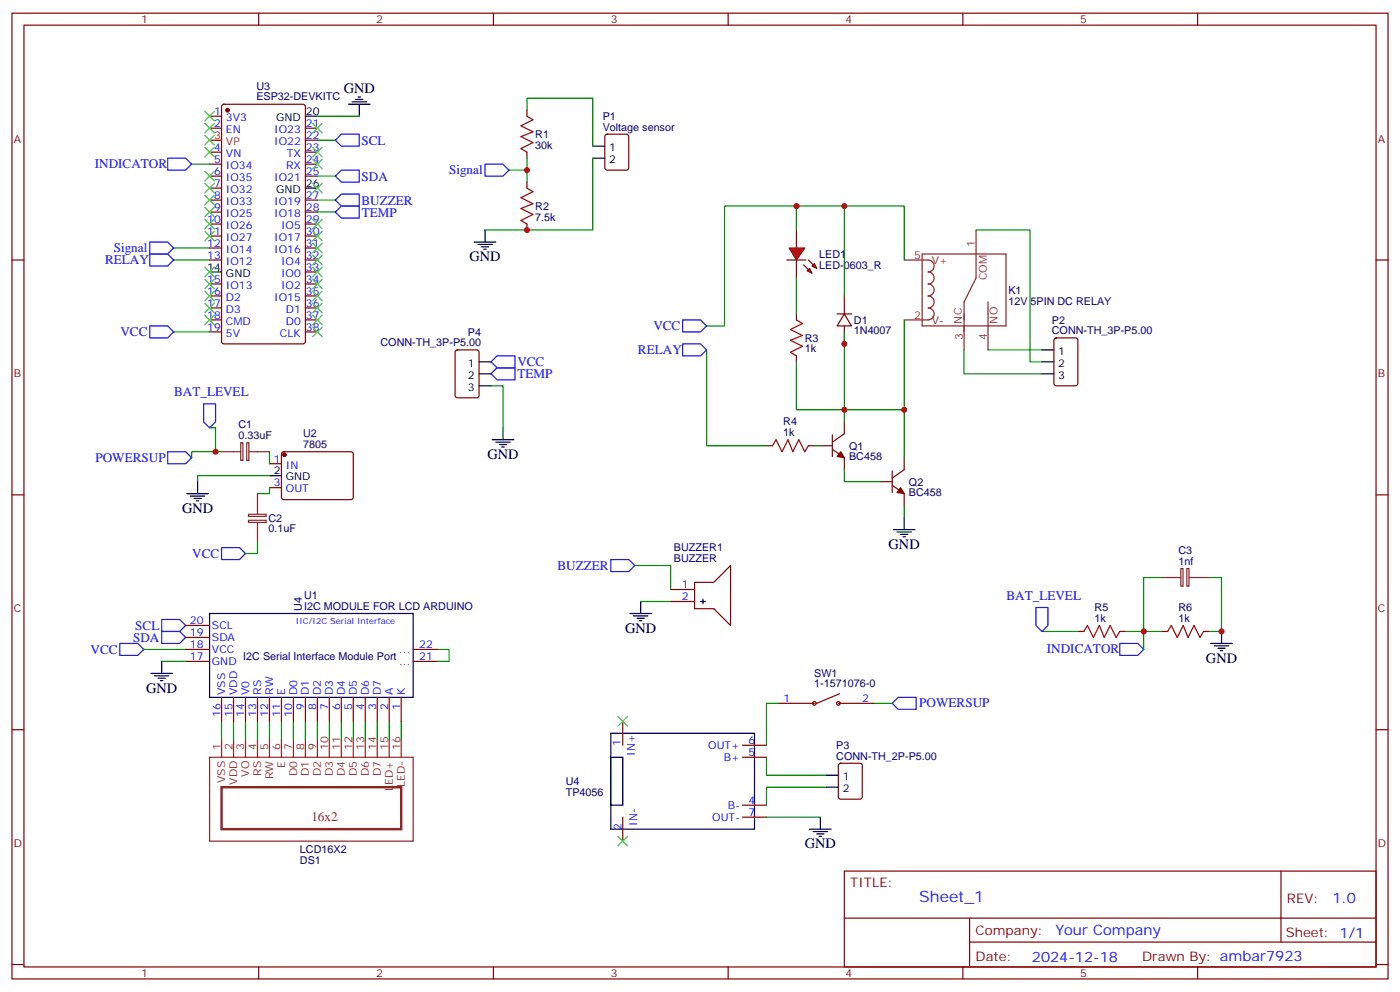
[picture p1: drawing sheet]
<svg xmlns="http://www.w3.org/2000/svg" width="412mm" height="292mm" viewBox="0 0 412 292" stroke-linecap="round" stroke-linejoin="round" font-family="sans-serif">
<g fill="none" stroke="#870000" stroke-width=".35">
<path d="M3.5 3.9h405.4v284.3h-405.4zM7.1 7.4h398.2v277.3h-398.2zM76.2 3.9v3.5M145.3 3.9v3.5M214.5 3.9v3.5M283.6 3.9v3.5M352.8 3.9v3.5M155.2 32.5v1.7M178.4 39.7l.5-.2h5.6l.7 .4v9.5l-.5 .6-5.8 .1-.7-.5v-9.4zM155.2 44.8v1.8M155.2 53.6v1.8M3.5 76.6h3.6"/>
<path d="M155.2 66v1.7M405.3 76.6h3.6M3.5 145.7h3.6M405.3 145.7h3.6M3.5 214.8h3.6M405.3 214.8h3.6M248.7 256.5h156.6v28.2h-156.6zM377.3 256.5v20.9M248.7 270.3h156.5M285.6 277.4h119.6M285.6 270.3v14.1M3.5 284h3.6"/>
<path d="M76.2 284.7v3.5M145.3 284.7v3.5M214.5 284.7v3.5M283.6 284.7v3.5M352.8 284.7v3.5M405.3 284h3.6"/>
</g>
<path d="M174.6 43h3.6M174.6 46.6h3.6M139.7 71.3h6.3M140.8 72h4.2M141.8 72.7h2.1M142.5 73.4h.7M142.9 67.7v3.6" fill="none" stroke="#000" stroke-width=".35"/>
<path d="M155.2 32.5v-3.6h19.4v14.1M149.9 50.1h5.3M155.2 46.6v7M174.6 46.6v21.1h-31.7M234.6 60.7h-21.2v35.3h-5.3" fill="none" stroke="#008700" stroke-width=".35"/>
<path d="M155.2 34.2l1.8 1.1-3.5 1.7 3.5 1.8-3.5 1.4 3.5 1.8-3.5 1.7 1.7 1.1M155.2 55.4l1.8 1-3.5 1.8 3.5 1.8-3.5 1.4 3.5 1.7-3.5 1.8 1.7 1.1" fill="none" stroke="#a10000" stroke-width=".35"/>
<path d="M142.9 48.3h5.3l1.7 1.8-1.7 1.8h-5.3zM44.1 71.3h5.3l1.8 1.7-1.8 1.8h-5.3z" fill="none" stroke="#00f" stroke-width=".35"/>
<path d="M266.3 76.6h7.1a1.76 1.76 0 0 1 1.8 1.7 1.76 1.76 0 0 1-1.8 1.8 1.76 1.76 0 0 1 1.8 1.7 1.76 1.76 0 0 1-1.8 1.8 1.76 1.76 0 0 1 1.8 1.8 1.76 1.76 0 0 1-1.8 1.7 1.76 1.76 0 0 1 1.8 1.8 1.76 1.76 0 0 1-1.8 1.8 1.76 1.76 0 0 1 1.8 1.7 1.76 1.76 0 0 1-1.8 1.8h-7.1M271.6 74.8h24.7v21.2h-24.7zM287.5 67.7v14.1l-3.5 7.1v14.1M291 88.9v14.1" fill="none" stroke="#8c2424" stroke-width=".35"/>
<g fill="#f00" stroke="#870000" stroke-width=".35">
<path d="M232.5 73h4.6l-2.5 3.6z"/>
<path d="M231.8 76.6h5.6z"/>
</g>
<g fill="#870000" stroke="#870000" stroke-width=".35">
<path d="M238.1 76.6l1.4 1.4z"/>
<path d="M236.7 78l1.4 1.4z"/>
</g>
<g fill="#f00" stroke="#870000" stroke-width=".35">
<path d="M239.2 78.3l.7-.7 .7 1.4z"/>
<path d="M237.8 79.7l.7-.7 .7 1.4z"/>
</g>
<g fill="none" stroke="#870000" stroke-width=".35">
<path d="M61.7 34.2h3.6M61.7 37.7h3.6M65.5 30.9l.5-.2h23.3l.6 .4 .1 69.4-.5 .7h-23.5l-.7-.4v-69.4zM90 37.7h3.5M61.7 44.8h3.6M61.7 48.3h3.6M61.7 51.9h3.6M61.7 55.4h3.6M61.7 58.9h3.6M90 44.8h3.5M90 48.3h3.5M90 51.9h3.5"/>
<path d="M90 58.9h3.5M90 41.3h3.5M61.7 62.4h3.6M61.7 66h3.6M61.7 69.5h3.6M61.7 73h3.6M61.7 76.6h3.6M90 62.4h3.5M90 66h3.5M90 69.5h3.5M90 73h3.5M90 76.6h3.5"/>
<path d="M234.6 67.7v5.3M234.6 76.6v5.2M61.7 83.6h3.6M61.7 87.1h3.6M61.7 90.7h3.6M61.7 94.2h3.6M61.7 97.7h3.6M90 83.6h3.5M90 87.1h3.5M90 90.7h3.5M90 94.2h3.5M90 97.7h3.5"/>
<path d="M90 80.1h3.5M234.6 92.4v1.8M246.6 92.4h4.2M248.7 92.4l2.1 3.6h-4.2zM248.7 87.1v5.3M248.7 96v5.2M310.7 99.7l.4-.2h5.7l.6 .4 .1 13-.5 .6-5.9 .1-.6-.5-.1-12.9zM134.3 103.2l.5-.2h5.6l.7 .4v13l-.5 .7h-5.8l-.7-.4v-13zM234.6 104.8v1.7M79.4 136.5h3.5M83.1 133.2l.5-.2 20 .1 .5 .6-.1 13-.6 .4-20.1-.1-.4-.6v-12.7zM225.8 131.2h1.7"/>
<path d="M238.1 131.2h1.8M241.7 131.2h3.5M245.2 132.3l3.5 2.5v3.5M245.2 128.1v6.3M248.7 124.2v3.5l-3.5 2.5M262.8 138.6v6.4M266.3 134.8v3.5l-3.5 2.5M79.4 143.6h3.5M259.3 141.8h3.5M262.8 142.9l3.5 2.4v3.6M197.6 173.6h7M197.6 177.1h7"/>
<path d="M204.6 171.5h5.7l4.9-5v17.7l-4.9-5h-5.7zM54.7 194.7h7M54.7 191.2h7M54.7 187.7h7M54.7 184.2h7M121.7 194.7h7.1M121.7 191.2h7.1M317.5 185.9h1.8M329.8 185.9h1.8M342.2 185.9h1.8M354.5 185.9h1.8M65.3 205.3v7.1"/>
<path d="M68.8 205.3v7.1M72.3 205.3v7.1M75.8 205.3v7.1M79.4 205.3v7.1M82.9 205.3v7.1M86.4 205.3v7.1M90 205.3v7.1M93.5 205.3v7.1M97 205.3v7.1M100.5 205.3v7.1M104.1 205.3v7.1M107.6 205.3v7.1"/>
<path d="M111.1 205.3v7.1M114.7 205.3v7.1M118.2 205.3v7.1M183.4 212.4v7M218.7 219.4h7.1M229.3 207.1h10.6M246.9 207.1h10.6M247.3 204.3l-6.7 2.8M218.7 237.1h7.1M218.7 223h7.1M247.2 224.9l.4-.2h5.7l.6 .5 .1 9.4-.5 .6-5.9 .1-.6-.5-.1-9.4zM183.4 240.6v7.1"/>
<path d="M218.7 240.6h7.1"/>
<circle cx="239.9" cy="207.1" r=".53"/>
<circle cx="246.9" cy="207.1" r=".53"/>
</g>
<g fill="none" stroke="#008700" stroke-width=".35">
<path d="M93.5 34.2h12.3M56.4 48.3h5.3M93.5 51.9h5.3M93.5 41.3h5.3M93.5 58.9h5.3M51.2 76.6h10.5M51.2 73h10.5M93.5 62.4h5.3M234.6 67.7v-7h31.7v15.9M248.7 60.7v26.4M287.5 67.7h15.9v38.8h3.5M51.2 97.7h10.5"/>
<path d="M234.6 81.8v10.6M248.7 97.7v26.5M266.3 94.2v26.5h-31.7v-14.2M144.6 113.6h3.6v12.3M208.1 103v28.2h17.7M284 103v7.1h22.9M291 103h15.9M61.7 125.9h1.8v7.1M65.3 133h-8.9v1.8M79.4 133v3.5M239.9 131.2h1.8M248.7 138.3v3.5h10.6"/>
<path d="M266.3 120.7v14.1M75.8 159.5v3.5h-3.5M79.4 140.1h-21.2v1.7M79.4 143.6v1.7h-3.6M266.3 148.9v3.5M187 166.5h10.6v7.1M188.7 177.1h8.9M342.2 170h-5.3v21.2M356.3 170h3.5v15.9h-3.5M42.3 191.2h12.4M47.6 194.7h7.1M128.8 191.2h3.5v3.5h-3.5"/>
<path d="M306.9 185.9h10.6M331.6 185.9h10.6M65.3 212.4v5.3M68.8 212.4v5.3M72.3 212.4v5.3M75.8 212.4v5.3M79.4 212.4v5.3M82.9 212.4v5.3M86.4 212.4v5.3M90 212.4v5.3M93.5 212.4v5.3M97 212.4v5.3"/>
<path d="M100.5 212.4v5.3M104.1 212.4v5.3M107.6 212.4v5.3M111.1 212.4v5.3M114.7 212.4v5.3M118.2 212.4v5.3M229.3 207.1h-3.5v12.3M257.5 207.1h5.3M225.8 223v5.2h17.6M243.4 231.8h-17.6v5.3M225.8 240.6h15.9"/>
</g>
<path d="M234.6 94.2l1.8 1-3.6 1.8 3.6 1.8-3.6 1.4 3.6 1.8-3.6 1.7 1.8 1.1M227.5 131.2l1.1-1.7 1.8 3.5 1.7-3.5 1.4 3.5 1.8-3.5 1.8 3.5 1-1.8M319.3 185.9l1-1.7 1.8 3.5 1.7-3.5 1.5 3.5 1.7-3.5 1.8 3.5 1-1.8M344 185.9l1-1.7 1.8 3.5 1.7-3.5 1.5 3.5 1.7-3.5 1.8 3.5 1-1.8" fill="none" stroke="#a10000" stroke-width=".35"/>
<g fill="#870000" stroke="#870000" stroke-width=".35">
<path d="M247.6 133l1.1 1.8-2.1-.4z"/>
<path d="M265.3 143.6l1 1.7-2.1-.3z"/>
<circle cx="83.8" cy="133.9" r=".53"/>
<circle cx="67" cy="32.5" r=".53"/>
</g>
<g fill="none" stroke="#000" stroke-width=".35">
<path d="M90 34.2h3.5M102.7 30.7h6.3M103.7 30h4.2M104.8 29.3h2.1M105.5 28.6h.7M105.8 30.7v3.5M90 55.4h3.5M61.7 80.1h3.6M141.1 106.5h3.5M141.1 110.1h3.5M141.1 113.6h3.5M306.9 106.5h3.5"/>
<path d="M306.9 103h3.5M306.9 110.1h3.5M145 129.5h6.3M146 130.2h4.3M147.1 130.9h2.1M147.8 131.6h.7M148.2 125.9v3.6M55 145.3h6.4M56.1 146.1h4.2M57.1 146.8h2.2M57.9 147.5h.7M58.2 141.8v3.5"/>
<path d="M79.4 140.1h3.5M263.2 155.9h6.3M264.2 156.6h4.3M265.3 157.3h2.1M266 158h.7M266.3 152.4v3.5M188.7 177.1v3.5M206.4 177.1h1.4M207.1 176.4v1.4M44.4 198.3h6.4M45.5 199h4.2M46.6 199.7h2.1"/>
<path d="M47.6 194.7v3.6M61.7 180.6h60v24.7h-60zM185.6 180.6h6.3M186.6 181.3h4.3M187.7 182h2.1M188.4 182.7h.7M356.7 189.4h6.3M357.7 190.1h4.2M358.8 190.9h2.1M359.5 191.6h.7M359.8 185.9v3.5M47.3 200.4h.7"/>
<path d="M179.9 215.9h42.3v28.2h-42.3zM179.9 223h3.5v14.1h-3.5zM243.4 228.2h3.5M243.4 231.8h3.5M238.5 244.1h6.3M239.5 244.8h4.3M240.6 245.5h2.1M241.3 246.2h.7M241.7 240.6v3.5"/>
</g>
<g fill="none" stroke="#00f" stroke-width=".35">
<path d="M49.4 46.6h5.3l1.7 1.7-1.7 1.8h-5.3zM98.8 41.3l1.7-1.8h5.3v3.5h-5.3zM98.8 51.9l1.7-1.8h5.3v3.5h-5.3zM98.8 58.9l1.7-1.7h5.3v3.5h-5.3zM44.1 74.8h5.3l1.8 1.8-1.8 1.7h-5.3zM98.8 62.4l1.7-1.7h5.3v3.5h-5.3zM44.1 96h5.3l1.8 1.7-1.8 1.8h-5.3zM201.1 94.2h5.3l1.7 1.8-1.7 1.7h-5.3zM60 118.9h3.5v5.3l-1.8 1.7-1.7-1.7zM144.6 106.5l1.8-1.7h5.3v3.5h-5.3zM144.6 110.1l1.8-1.8h5.3v3.5h-5.3zM201.1 101.2h5.3l1.7 1.8-1.7 1.8h-5.3z"/>
<path d="M49.4 133h5.3l1.7 1.8-1.7 1.7h-5.3zM65.3 161.2h5.3l1.7 1.8-1.7 1.7h-5.3zM179.9 164.7h5.3l1.8 1.8-1.8 1.8h-5.3zM305.2 178.9h3.5v5.3l-1.8 1.7-1.7-1.7zM35.3 189.4h5.3l1.7 1.8-1.7 1.8h-5.3zM47.6 185.9h5.3l1.8 1.8-1.8 1.7h-5.3zM47.6 182.4h5.3l1.8 1.8-1.8 1.7h-5.3zM329.8 189.4h5.3l1.8 1.8-1.8 1.8h-5.3zM262.8 207.1l1.8-1.8h5.3v3.5h-5.3z"/>
</g>
<g fill="none" stroke="#8c2424" stroke-width=".35">
<path d="M65.3 133h5.6M70.9 130.4h.6v5.1h-.6zM72.7 130.4h.6v5.1h-.6zM73.4 133h6M73.2 151.4h5.2v.6h-5.2zM73.2 153.2h5.2v.6h-5.2zM75.8 145.3v6M75.8 153.8v5.7M342.2 170h5.6M347.8 167.4h.7v5.2h-.7zM349.6 167.4h.6v5.2h-.6zM350.3 170h6"/>
<path d="M65.3 217.7v5.3M68.8 217.7v5.3M72.3 217.7v5.3M75.8 217.7v5.3M79.4 217.7v5.3M82.9 217.7v5.3M86.4 217.7v5.3M90 217.7v5.3M93.5 217.7v5.3M97 217.7v5.3M100.5 217.7v5.3M104.1 217.7v5.3"/>
<path d="M107.6 217.7v5.3M111.1 217.7v5.3M114.7 217.7v5.3M118.2 217.7v5.3M61.7 223h60v24.7h-60z"/>
</g>
<path d="M61.7 41.3h3.6" fill="none" stroke="#f00" stroke-width=".35"/>
<path d="M65.3 231.8h52.9v12.3h-52.9z" fill="none" stroke="#8c2424" stroke-width=".71"/>
<g fill="none" stroke="#3c3" stroke-width=".35">
<path d="M60.3 32.8l2.8 2.8M60.3 36.3l2.8 2.9M60.3 39.9l2.8 2.8M63.1 32.8l-2.8 2.8M63.1 36.3l-2.8 2.9M63.1 39.9l-2.8 2.8M92.1 36.3l2.8 2.9M94.9 36.3l-2.8 2.9M60.3 57.5l2.8 2.8M60.3 54l2.8 2.8M60.3 43.4l2.8 2.8M60.3 50.4l2.8 2.9"/>
<path d="M63.1 43.4l-2.8 2.8M63.1 50.4l-2.8 2.9M63.1 54l-2.8 2.8M63.1 57.5l-2.8 2.8M92.1 54l2.8 2.8M92.1 46.9l2.8 2.8M92.1 43.4l2.8 2.8M94.9 54l-2.8 2.8M94.9 46.9l-2.8 2.8M94.9 43.4l-2.8 2.8M60.3 61l2.8 2.9M60.3 64.6l2.8 2.8"/>
<path d="M60.3 68.1l2.8 2.8M60.3 78.7l2.8 2.8M63.1 78.7l-2.8 2.8M63.1 68.1l-2.8 2.8M63.1 61l-2.8 2.9M63.1 64.6l-2.8 2.8M92.1 78.7l2.8 2.8M92.1 75.1l2.8 2.9M92.1 71.6l2.8 2.8M92.1 68.1l2.8 2.8M92.1 64.6l2.8 2.8M94.9 78.7l-2.8 2.8"/>
<path d="M94.9 75.1l-2.8 2.9M94.9 71.6l-2.8 2.8M94.9 68.1l-2.8 2.8M94.9 64.6l-2.8 2.8M60.3 82.2l2.8 2.8M60.3 85.7l2.8 2.8M60.3 89.3l2.8 2.8M60.3 92.8l2.8 2.8M63.1 82.2l-2.8 2.8M63.1 85.7l-2.8 2.8M63.1 89.3l-2.8 2.8M63.1 92.8l-2.8 2.8"/>
<path d="M92.1 96.3l2.8 2.8M92.1 92.8l2.8 2.8M92.1 89.3l2.8 2.8M92.1 85.7l2.8 2.8M92.1 82.2l2.8 2.8M94.9 96.3l-2.8 2.8M94.9 92.8l-2.8 2.8M94.9 89.3l-2.8 2.8M94.9 85.7l-2.8 2.8M94.9 82.2l-2.8 2.8M182 211l2.9 2.8M184.9 211l-2.9 2.8"/>
<path d="M182 246.2l2.9 2.9M184.9 246.2l-2.9 2.9"/>
</g>
<g fill="#c00">
<circle cx="155.2" cy="67.7" r=".88"/>
<circle cx="155.2" cy="50.1" r=".88"/>
<circle cx="234.6" cy="60.7" r=".88"/>
<circle cx="248.7" cy="60.7" r=".88"/>
<circle cx="248.7" cy="101.2" r=".88"/>
<circle cx="248.7" cy="120.6" r=".88"/>
<circle cx="266.3" cy="120.6" r=".88"/>
<circle cx="63.5" cy="133" r=".88"/>
<circle cx="359.8" cy="185.9" r=".88"/>
<circle cx="336.9" cy="185.9" r=".88"/>
</g>
<text font-size="4.6" fill="#00f" x="270.8" y="265.5">Sheet_1</text>
<g font-size="4.2">
<text x="101.2" y="27.5">GND</text>
<text x="138.3" y="76.9">GND</text>
<text x="143.6" y="135.1">GND</text>
<text x="53.6" y="151">GND</text>
<text x="261.8" y="161.6">GND</text>
<text x="184.1" y="186.3">GND</text>
<text x="355.2" y="195.1">GND</text>
<text x="43" y="203.9">GND</text>
<text x="237.1" y="249.8">GND</text>
</g>
<g font-size="4.2" fill="#00f">
<text x="392.5" y="265.7">1.0</text>
<text x="310.9" y="275.3">Your Company</text>
<text x="304" y="283.1">2024-12-18</text>
</g>
<g font-size="3.9" fill="#00f">
<text x="106.5" y="42.6">SCL</text>
<text x="27.9" y="49.5">INDICATOR</text>
<text x="106.5" y="53.3">SDA</text>
<text x="132.3" y="51.3">Signal</text>
<text x="106.5" y="60.3">BUZZER</text>
<text x="106.5" y="63.8">TEMP</text>
<text x="30.9" y="77.7">RELAY</text>
<text x="33.5" y="74.2">Signal</text>
<text x="35.5" y="98.9">VCC</text>
<text x="192.5" y="97.1">VCC</text>
<text x="152.4" y="107.8">VCC</text>
<text x="187.9" y="104.3">RELAY</text>
<text x="152.4" y="111.4">TEMP</text>
<text x="51.3" y="116.6">BAT_LEVEL</text>
<text x="28.1" y="135.9">POWERSUP</text>
<text x="56.6" y="164.2">VCC</text>
<text x="164.2" y="167.7">BUZZER</text>
<text x="296.5" y="176.6">BAT_LEVEL</text>
<text x="39.9" y="185.4">SCL</text>
<text x="39.2" y="188.9">SDA</text>
<text x="26.7" y="192.4">VCC</text>
<text x="308.4" y="192.4">INDICATOR</text>
<text x="270.8" y="208.3">POWERSUP</text>
</g>
<text font-size="3.9" fill="#8d2323" x="91.7" y="241.7">16x2</text>
<g font-size="3.9" fill="#800">
<text x="250.5" y="261.1">TITLE:</text>
<text x="379.1" y="265.7">REV:</text>
<text x="287.4" y="275.3">Company:</text>
<text x="378.7" y="275.9">Sheet: 1/1</text>
<text x="287.4" y="282.9">Date:</text>
<text x="336.4" y="283">Drawn By: ambar7923</text>
</g>
<g font-size="3.2" fill="#800">
<text x="41.6" y="6.9">1</text>
<text x="110.8" y="6.9">2</text>
<text x="179.9" y="6.9">3</text>
<text x="249.1" y="6.9">4</text>
<text x="318.2" y="6.9">5</text>
<text x="4.1" y="42">A</text>
<text x="405.9" y="42">A</text>
<text x="4.1" y="111.1">B</text>
<text x="405.9" y="111.1">B</text>
<text x="4.1" y="180.3">C</text>
<text x="405.9" y="180.3">C</text>
<text x="4.1" y="249.4">D</text>
<text x="405.9" y="249.4">D</text>
<text x="41.6" y="287.7">1</text>
<text x="110.8" y="287.7">2</text>
<text x="179.9" y="287.7">3</text>
<text x="249.1" y="287.7">4</text>
<text x="318.2" y="287.7">5</text>
</g>
<g font-size="3.2" fill="#000080">
<text x="75.5" y="29.6">ESP32-DEVKITC</text>
<text x="75.5" y="26.4">U3</text>
<text x="177.5" y="35.4">P1</text>
<text x="157.7" y="40.6">R1</text>
<text x="177.5" y="38.5">Voltage sensor</text>
<text x="157.7" y="43.8">30k</text>
<text x="157.7" y="64.9">7.5k</text>
<text x="157.7" y="61.8">R2</text>
<text x="241.3" y="76">LED1</text>
<text x="241.3" y="79.1">LED-0603_R</text>
<text x="297" y="89.7">12V 5PIN DC RELAY</text>
<text x="297" y="86.5">K1</text>
<text x="251.5" y="95.4">D1</text>
<text x="309.8" y="95.3">P2</text>
<text x="112.1" y="102">CONN-TH_3P-P5.00</text>
<text x="137.9" y="98.9">P4</text>
<text x="237.1" y="100.7">R3</text>
<text x="251.5" y="98.5">1N4007</text>
<text x="309.8" y="98.4">CONN-TH_3P-P5.00</text>
<text x="237.1" y="103.8">1k</text>
<text x="230.7" y="125.2">R4</text>
<text x="70.2" y="129.3">0.33uF</text>
<text x="70.2" y="126.1">C1</text>
<text x="89.3" y="131.8">7805</text>
<text x="89.3" y="128.6">U2</text>
<text x="230.7" y="128.4">1k</text>
<text x="250.1" y="135.5">BC458</text>
<text x="250.1" y="132.4">Q1</text>
<text x="267.8" y="143">Q2</text>
<text x="267.8" y="146.1">BC458</text>
<text x="79.1" y="153.6">C2</text>
<text x="79.1" y="156.7">0.1uF</text>
<text x="198.5" y="165.5">BUZZER</text>
<text x="198.5" y="162.3">BUZZER1</text>
<text x="347.1" y="166.3">1nf</text>
<text x="347.1" y="163.2">C3</text>
<text x="88.9" y="179.9" transform="rotate(-90 88.9 179.9)">U4</text>
<text x="89.6" y="179.6">I2C MODULE FOR LCD ARDUINO</text>
<text x="89.6" y="176.5">U1</text>
<text x="322.5" y="180">R5</text>
<text x="347.1" y="180">R6</text>
<text x="322.5" y="183.1">1k</text>
<text x="347.1" y="183.1">1k</text>
<text x="71.7" y="194.2">I2C Serial Interface Module Port</text>
<text x="239.9" y="202.4">1-1571076-0</text>
<text x="239.9" y="199.3">SW1</text>
<text x="246.3" y="220.6">P3</text>
<text x="246.3" y="223.7">CONN-TH_2P-P5.00</text>
<text x="166.7" y="231.2">U4</text>
<text x="166.7" y="234.2">TP4056</text>
<text x="88.4" y="251.2">LCD16X2</text>
<text x="88.4" y="254.3">DS1</text>
</g>
<g font-size="3.2" fill="#00f">
<text x="63.1" y="33.9">1</text>
<text x="66.6" y="35.6">3V3</text>
<text x="63.1" y="37.4">2</text>
<text x="66.6" y="39.2">EN</text>
<text x="80.8" y="39.2">IO23</text>
<text x="90.1" y="37.4">21</text>
<text x="90.1" y="40.9">22</text>
<text x="63.1" y="44.5">4</text>
<text x="63.1" y="48">5</text>
<text x="66.6" y="46.2">VN</text>
<text x="80.8" y="42.7">IO22</text>
<text x="84.5" y="46.2">TX</text>
<text x="90.1" y="44.5">23</text>
<text x="90.1" y="48">24</text>
<text x="63.1" y="51.5">6</text>
<text x="66.6" y="49.7">IO34</text>
<text x="66.6" y="53.3">IO35</text>
<text x="80.8" y="53.3">IO21</text>
<text x="84.3" y="49.7">RX</text>
<text x="90.1" y="51.5">25</text>
<text x="63.1" y="55">7</text>
<text x="63.1" y="58.6">8</text>
<text x="66.6" y="56.8">IO32</text>
<text x="90.1" y="58.6">27</text>
<text x="61.1" y="65.6">10</text>
<text x="63.1" y="62.1">9</text>
<text x="66.6" y="60.3">IO33</text>
<text x="66.6" y="63.9">IO25</text>
<text x="80.8" y="60.3">IO19</text>
<text x="80.8" y="63.9">IO18</text>
<text x="90.1" y="62.1">28</text>
<text x="90.1" y="65.6">29</text>
<text x="61.1" y="69.1">11</text>
<text x="66.6" y="67.4">IO26</text>
<text x="66.6" y="70.9">IO27</text>
<text x="80.8" y="70.9">IO17</text>
<text x="82.8" y="67.4">IO5</text>
<text x="90.1" y="69.1">30</text>
<text x="61.1" y="72.7">12</text>
<text x="61.1" y="76.2">13</text>
<text x="66.6" y="74.4">IO14</text>
<text x="66.6" y="78">IO12</text>
<text x="80.8" y="74.4">IO16</text>
<text x="82.8" y="78">IO4</text>
<text x="90.1" y="72.7">31</text>
<text x="90.1" y="76.2">32</text>
<text x="61.1" y="83.3">15</text>
<text x="82.8" y="81.5">IO0</text>
<text x="90.1" y="79.7">33</text>
<text x="90.1" y="83.3">34</text>
<text x="61.1" y="86.8">16</text>
<text x="66.6" y="85">IO13</text>
<text x="66.6" y="88.5">D2</text>
<text x="80.8" y="88.5">IO15</text>
<text x="82.8" y="85">IO2</text>
<text x="90.1" y="86.8">35</text>
<text x="61.1" y="90.3">17</text>
<text x="61.1" y="93.8">18</text>
<text x="66.6" y="92.1">D3</text>
<text x="66.6" y="95.6">CMD</text>
<text x="84.2" y="92.1">D1</text>
<text x="84.2" y="95.6">D0</text>
<text x="90.1" y="90.3">36</text>
<text x="90.1" y="93.8">37</text>
<text x="61.1" y="97.4">19</text>
<text x="66.6" y="99.1">5V</text>
<text x="82.5" y="99.1">CLK</text>
<text x="90.1" y="97.4">38</text>
<text x="80.7" y="136.2">1</text>
<text x="84.2" y="137.9">IN</text>
<text x="80.7" y="143.2">3</text>
<text x="84.2" y="145">OUT</text>
<text x="200.8" y="173.2">1</text>
<text x="200.8" y="176.7">2</text>
<text x="55.9" y="183.8">20</text>
<text x="62.4" y="185.2">SCL</text>
<text x="55.9" y="190.9">18</text>
<text x="55.9" y="187.3">19</text>
<text x="62.4" y="188.7">SDA</text>
<text x="123.5" y="190.9">22</text>
<text x="55.9" y="194.4">17</text>
<text x="62.4" y="195.8">GND</text>
<text x="62.4" y="192.3">VCC</text>
<text x="117.5" y="195.8">...</text>
<text x="117.5" y="192.3">...</text>
<text x="123.5" y="194.4">21</text>
<text x="66.3" y="204.6" transform="rotate(-90 66.3 204.6)">VSS</text>
<text x="69.8" y="204.6" transform="rotate(-90 69.8 204.6)">VDD</text>
<text x="73.4" y="204.6" transform="rotate(-90 73.4 204.6)">V0</text>
<text x="76.9" y="204.6" transform="rotate(-90 76.9 204.6)">RS</text>
<text x="80.4" y="204.6" transform="rotate(-90 80.4 204.6)">RW</text>
<text x="84" y="204.6" transform="rotate(-90 84 204.6)">E</text>
<text x="87.5" y="204.6" transform="rotate(-90 87.5 204.6)">D0</text>
<text x="89.6" y="209.1" transform="rotate(-90 89.6 209.1)">9</text>
<text x="91" y="204.6" transform="rotate(-90 91 204.6)">D1</text>
<text x="93.1" y="209.1" transform="rotate(-90 93.1 209.1)">8</text>
<text x="94.5" y="204.6" transform="rotate(-90 94.5 204.6)">D2</text>
<text x="96.7" y="209.1" transform="rotate(-90 96.7 209.1)">7</text>
<text x="98.1" y="204.6" transform="rotate(-90 98.1 204.6)">D3</text>
<text x="100.2" y="209.1" transform="rotate(-90 100.2 209.1)">6</text>
<text x="101.6" y="204.6" transform="rotate(-90 101.6 204.6)">D4</text>
<text x="103.7" y="209.1" transform="rotate(-90 103.7 209.1)">5</text>
<text x="105.1" y="204.6" transform="rotate(-90 105.1 204.6)">D5</text>
<text x="107.2" y="209.1" transform="rotate(-90 107.2 209.1)">4</text>
<text x="108.7" y="204.6" transform="rotate(-90 108.7 204.6)">D6</text>
<text x="110.8" y="209.1" transform="rotate(-90 110.8 209.1)">3</text>
<text x="112.2" y="204.6" transform="rotate(-90 112.2 204.6)">D7</text>
<text x="114.3" y="209.1" transform="rotate(-90 114.3 209.1)">2</text>
<text x="115.7" y="204.6" transform="rotate(-90 115.7 204.6)">A</text>
<text x="117.8" y="209.1" transform="rotate(-90 117.8 209.1)">1</text>
<text x="119.2" y="204.6" transform="rotate(-90 119.2 204.6)">K</text>
<text x="230.8" y="206.7">1</text>
<text x="254" y="206.7">2</text>
<text x="64.9" y="211.1" transform="rotate(-90 64.9 211.1)">16</text>
<text x="68.4" y="211.1" transform="rotate(-90 68.4 211.1)">15</text>
<text x="72" y="211.1" transform="rotate(-90 72 211.1)">14</text>
<text x="75.5" y="211.1" transform="rotate(-90 75.5 211.1)">13</text>
<text x="79" y="211.1" transform="rotate(-90 79 211.1)">12</text>
<text x="82.5" y="211.1" transform="rotate(-90 82.5 211.1)">11</text>
<text x="86.1" y="211.1" transform="rotate(-90 86.1 211.1)">10</text>
<text x="182.7" y="219.8" transform="rotate(-90 182.7 219.8)">1</text>
<text x="208.6" y="220.5">OUT+</text>
<text x="220.5" y="219.1">6</text>
<text x="187" y="222.6" transform="rotate(-90 187 222.6)">IN+</text>
<text x="213.2" y="224">B+</text>
<text x="220.5" y="222.6">5</text>
<text x="214.4" y="238.1">B-</text>
<text x="220.5" y="236.7">4</text>
<text x="183.1" y="244.4" transform="rotate(-90 183.1 244.4)">2</text>
<text x="187.7" y="243.1" transform="rotate(-90 187.7 243.1)">IN-</text>
<text x="209.8" y="241.7">OUT-</text>
<text x="220.5" y="240.2">7</text>
</g>
<g font-size="3.2">
<text x="81.4" y="35.6">GND</text>
<text x="90.1" y="33.9">20</text>
<text x="179.5" y="44.5">1</text>
<text x="179.5" y="48">2</text>
<text x="81.4" y="56.8">GND</text>
<text x="90.1" y="55">26</text>
<text x="61.1" y="79.7">14</text>
<text x="66.6" y="81.5">GND</text>
<text x="137.8" y="108">1</text>
<text x="311.7" y="108">2</text>
<text x="311.7" y="104.4">1</text>
<text x="137.8" y="111.5">2</text>
<text x="311.7" y="111.5">3</text>
<text x="137.8" y="115">3</text>
<text x="80.7" y="139.7">2</text>
<text x="84.2" y="141.5">GND</text>
<text x="248.2" y="229.7">1</text>
<text x="248.2" y="233.2">2</text>
</g>
<g font-size="3.2" fill="#f00">
<text x="63.1" y="40.9">3</text>
<text x="66.6" y="42.7">VP</text>
</g>
<g font-size="3.2" fill="#8d2323">
<text x="269.3" y="76.2">5</text>
<text x="274.5" y="77.6">V+</text>
<text x="287.2" y="72.7" transform="rotate(-90 287.2 72.7)">1</text>
<text x="290.7" y="82.5" transform="rotate(-90 290.7 82.5)">COM</text>
<text x="269.3" y="93.8">2</text>
<text x="274.5" y="95.2">V-</text>
<text x="283.3" y="95.2" transform="rotate(-90 283.3 95.2)">NC</text>
<text x="293.9" y="95.2" transform="rotate(-90 293.9 95.2)">NO</text>
<text x="283.6" y="100.1" transform="rotate(-90 283.6 100.1)">3</text>
<text x="290.7" y="100.1" transform="rotate(-90 290.7 100.1)">4</text>
<text x="64.9" y="220.8" transform="rotate(-90 64.9 220.8)">1</text>
<text x="68.4" y="220.8" transform="rotate(-90 68.4 220.8)">2</text>
<text x="72" y="220.8" transform="rotate(-90 72 220.8)">3</text>
<text x="75.5" y="220.8" transform="rotate(-90 75.5 220.8)">4</text>
<text x="79" y="220.8" transform="rotate(-90 79 220.8)">5</text>
<text x="82.5" y="220.8" transform="rotate(-90 82.5 220.8)">6</text>
<text x="86.1" y="220.8" transform="rotate(-90 86.1 220.8)">7</text>
<text x="89.6" y="220.8" transform="rotate(-90 89.6 220.8)">8</text>
<text x="93.1" y="220.8" transform="rotate(-90 93.1 220.8)">9</text>
<text x="96.7" y="220.8" transform="rotate(-90 96.7 220.8)">10</text>
<text x="100.2" y="220.8" transform="rotate(-90 100.2 220.8)">11</text>
<text x="103.7" y="220.8" transform="rotate(-90 103.7 220.8)">12</text>
<text x="107.2" y="220.8" transform="rotate(-90 107.2 220.8)">13</text>
<text x="110.8" y="220.8" transform="rotate(-90 110.8 220.8)">14</text>
<text x="114.3" y="220.8" transform="rotate(-90 114.3 220.8)">15</text>
<text x="117.8" y="220.8" transform="rotate(-90 117.8 220.8)">16</text>
<text x="84" y="226" transform="rotate(-90 84 226)">E</text>
<text x="66.3" y="230.5" transform="rotate(-90 66.3 230.5)">VSS</text>
<text x="69.8" y="231.1" transform="rotate(-90 69.8 231.1)">VDD</text>
<text x="73.4" y="228.7" transform="rotate(-90 73.4 228.7)">VO</text>
<text x="76.9" y="228.4" transform="rotate(-90 76.9 228.4)">RS</text>
<text x="80.4" y="229.4" transform="rotate(-90 80.4 229.4)">RW</text>
<text x="87.5" y="228.5" transform="rotate(-90 87.5 228.5)">D0</text>
<text x="91" y="228.5" transform="rotate(-90 91 228.5)">D1</text>
<text x="94.5" y="228.5" transform="rotate(-90 94.5 228.5)">D2</text>
<text x="98.1" y="228.5" transform="rotate(-90 98.1 228.5)">D3</text>
<text x="101.6" y="228.5" transform="rotate(-90 101.6 228.5)">D4</text>
<text x="105.1" y="228.5" transform="rotate(-90 105.1 228.5)">D5</text>
<text x="108.7" y="228.5" transform="rotate(-90 108.7 228.5)">D6</text>
<text x="112.2" y="228.5" transform="rotate(-90 112.2 228.5)">D7</text>
<text x="115.7" y="232.8" transform="rotate(-90 115.7 232.8)">LED+</text>
<text x="119.2" y="231.7" transform="rotate(-90 119.2 231.7)">LED-</text>
</g>
<text font-size="2.5" fill="#00f" x="87.2" y="183.7">IIC/I2C Serial Interface</text>
</svg>
